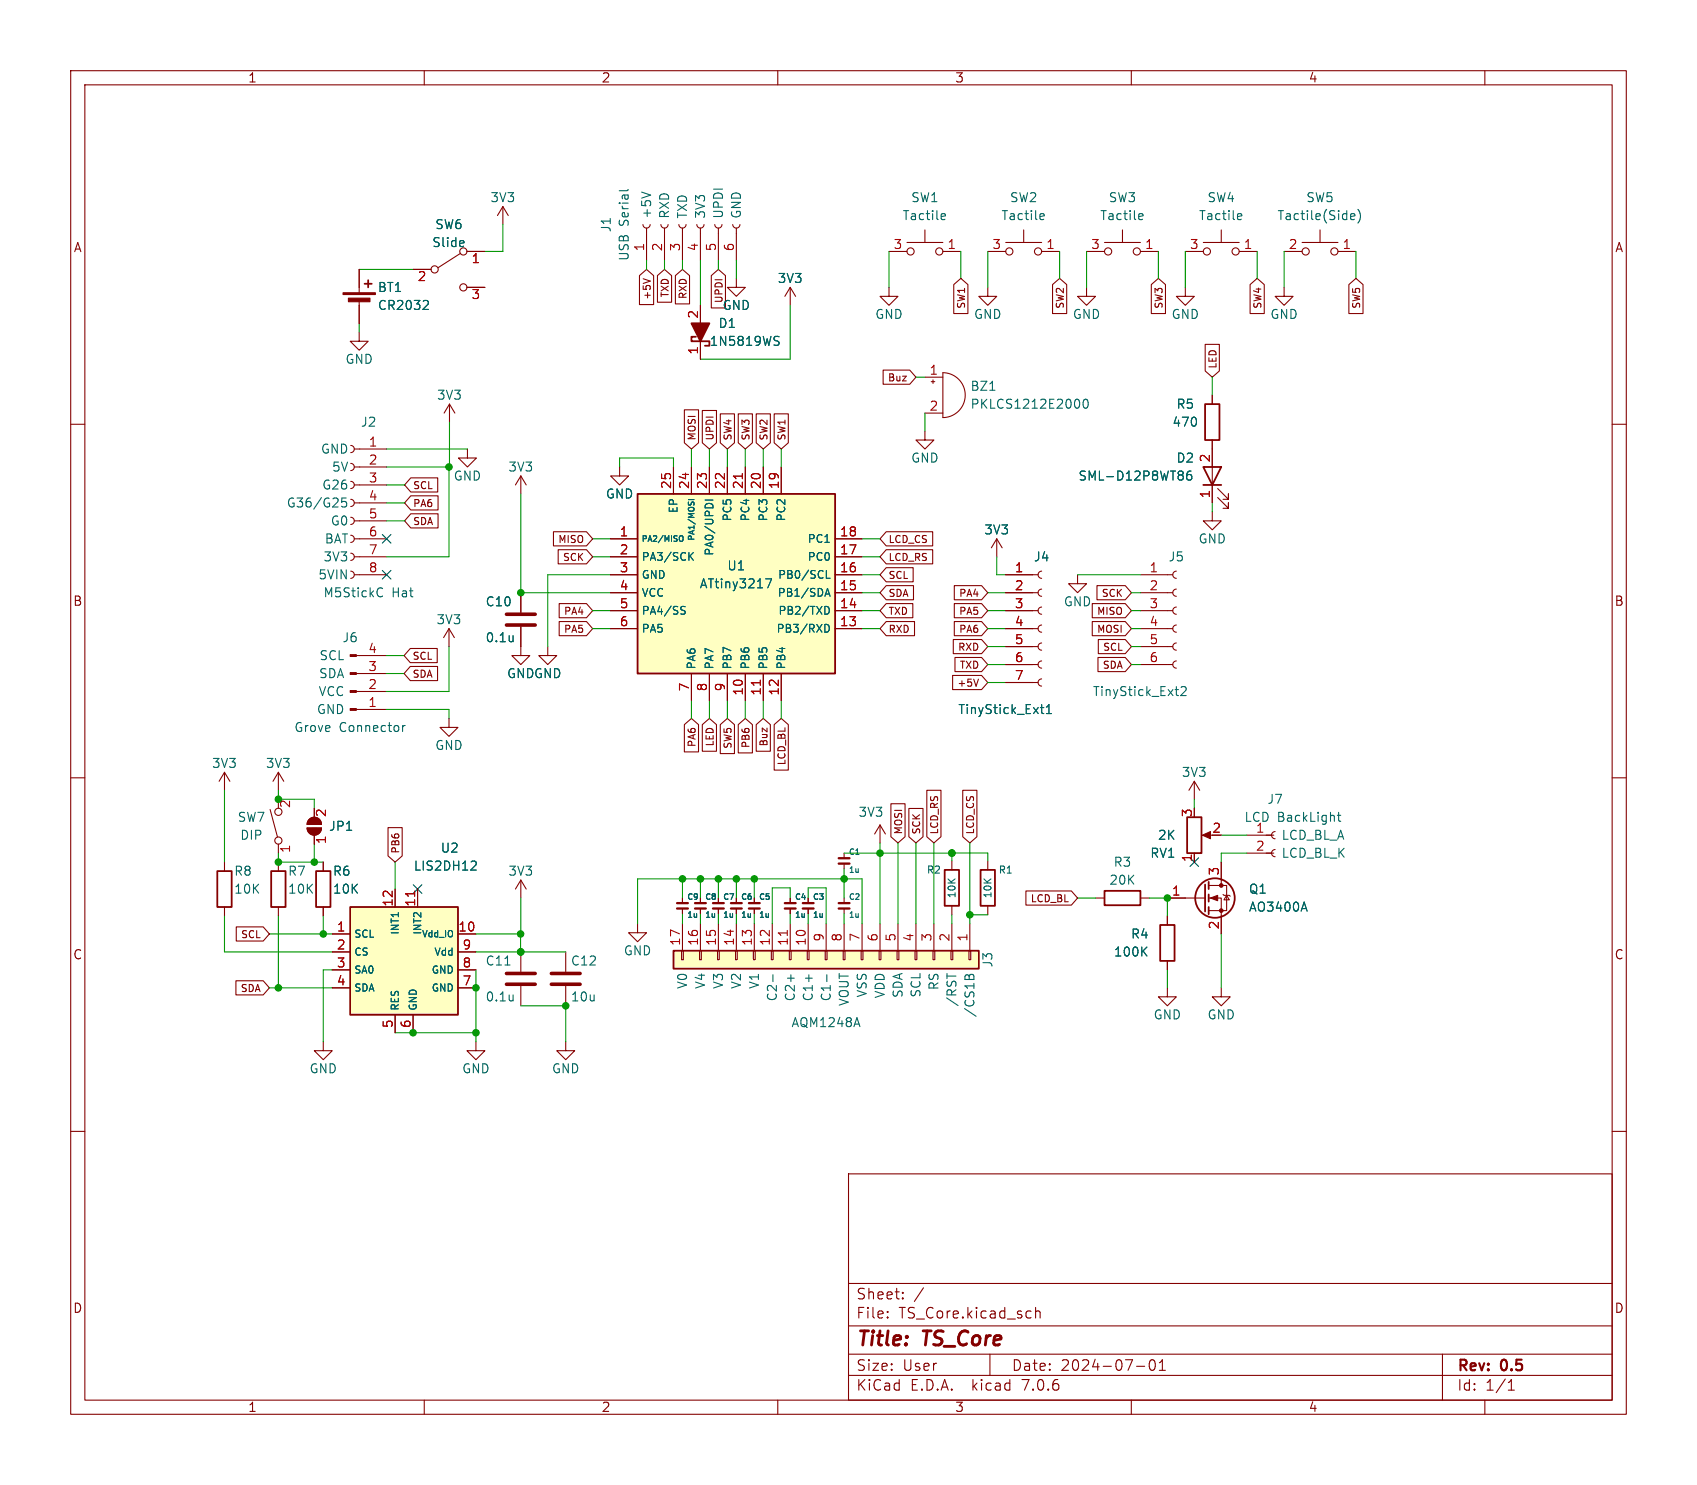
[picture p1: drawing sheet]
<svg xmlns="http://www.w3.org/2000/svg" width="240mm" height="210mm" viewBox="0 0 240 210" stroke-linecap="round" stroke-linejoin="round" font-family="sans-serif">
<g fill="none" stroke="#840000" stroke-width=".15">
<path d="M10 10h220v190h-220zM12 12h216v186h-216zM60 10v2M110 10v2M160 10v2M210 10v2M50.8 38.1v3.3M58.4 38.1h2.6M65.2 35.8l-3.2 2M66 35.6h2.6M71.1 29.2l-.7 1.3M71.1 29.2v2.6"/>
<path d="M71.1 29.2l.8 1.3M90.4 39l1-.9 1 .9v4.1h-2zM90.9 31.8a.51 .51 0 0 0 .5 .5 .51 .51 0 0 0 .5-.5M91 39.4l1 .4M91.4 32.3v4.5M93 39l1-.9 1 .9v3.7h-2zM93.5 31.8a.51 .51 0 0 0 .5 .5 .51 .51 0 0 0 .5-.5M94 32.3v4.5M95.5 39l1-.9 1 .9v4h-2zM96 31.8a.51 .51 0 0 0 .5 .5 .51 .51 0 0 0 .5-.5M96.5 32.3v4.5M98.6 31.8a.51 .51 0 0 0 .5 .5 .51 .51 0 0 0 .5-.5"/>
<path d="M99.1 32.3v4.5M100.6 39l1-.9 1 .9v4.5h-2zM101.1 31.8a.51 .51 0 0 0 .5 .5 .51 .51 0 0 0 .5-.5M101.6 32.3v4.5M103.6 31.8a.51 .51 0 0 0 .5 .5 .51 .51 0 0 0 .5-.5M104.1 39.4v1.2h1.3l-1.3 1.3-1.2-1.3h1.2M104.1 32.3v4.5M125.7 35.6h2.6M128.3 34.3h5M130.8 32.5v1.8M133.3 35.6h2.6M139.7 35.6h2.5"/>
<path d="M142.2 34.3h5.1M144.8 32.5v1.8M147.3 35.6h2.6M153.7 35.6h2.5M156.2 34.3h5.1M158.7 32.5v1.8M161.3 35.6h2.5M167.6 35.6h2.6M170.2 34.3h5.1M172.7 32.5v1.8M175.3 35.6h2.5M181.6 35.6h2.5"/>
<path d="M184.1 34.3h5.1M186.7 32.5v1.8M189.2 35.6h2.6M10 60h2M50.8 47v1.3h1.3l-1.3 1.2-1.3-1.2h1.3M50.8 42.4v3.3M63.6 57.2l-.8 1.2M63.6 57.2v2.5M63.6 57.2l.7 1.2M66 40.6h2.6M96.8 58h2v4.6l-1 .9-1-.9zM99.1 43.2v7.6"/>
<path d="M99.3 58.1h2v4.5l-1 .9-1-.9zM101.9 58.5h2v4.1l-1 .9-1-.9zM104.4 58.5h2v4.1l-1 .9-1-.9zM106.9 58.5h2.1v4.1l-1.1 .9-1-.9zM109.5 58.5h2v4.1l-1 .9-1-.9zM111.8 40.6v2.6M111.8 40.6l-.8 1.3M111.8 40.6l.7 1.3M124.9 52.3h3.8l.8 1-.8 1h-3.8zM125.7 40.6v1.3h1.3l-1.3 1.3-1.2-1.3h1.2M130.8 53.3h2.5M130.8 58.4h2.5"/>
<path d="M131.7 54h.5M132 53.7v.5M133.3 52.7a3.2 3.2 0 0 1 3.2 3.2 3.2 3.2 0 0 1-3.2 3.2zM134.9 40.2l1-.8 1 .8v4.1h-2zM139.7 40.6v1.3h1.3l-1.3 1.3-1.3-1.3h1.3M148.9 40.2l1-.8 1 .8v4.1h-2zM153.7 40.6v1.3h1.2l-1.2 1.3-1.3-1.3h1.3M162.8 40.2l1-.8 1 .8v4.1h-2zM167.6 40.6v1.3h1.3l-1.3 1.3-1.2-1.3h1.2M170.4 48.7h2.1v3.8l-1.1 .8-1-.8zM171.4 55.9v1.3M176.8 40.2l1-.8 1 .8v4.1h-2z"/>
<path d="M181.6 40.6v1.3h1.3l-1.3 1.3-1.3-1.3h1.3M190.8 40.2l1-.8 1 .8v4.1h-2zM228 60h2M49.6 78.2a.51 .51 0 0 1 .5 .5 .51 .51 0 0 1-.5 .5M49.6 75.7a.51 .51 0 0 1 .5 .5 .51 .51 0 0 1-.5 .5M49.6 73.2a.51 .51 0 0 1 .5 .5 .51 .51 0 0 1-.5 .5M49.6 70.6a.51 .51 0 0 1 .5 .5 .51 .51 0 0 1-.5 .5M49.6 68.1a.51 .51 0 0 1 .5 .5 .51 .51 0 0 1-.5 .5M49.6 65.5a.51 .51 0 0 1 .5 .5 .51 .51 0 0 1-.5 .5M49.6 63a.51 .51 0 0 1 .5 .5 .51 .51 0 0 1-.5 .5M50.1 76.2h4.6M50.1 78.7h4.6"/>
<path d="M50.1 73.7h4.6M50.1 71.1h4.6M50.1 68.6h4.6M50.1 66h4.6M50.1 63.5h4.6M58.1 67.6h3.8v2h-3.8l-.9-1zM58.1 72.7h3.9v2h-3.9l-.9-1zM58.1 70.1h3.9v2h-3.9l-.9-1zM66.1 63.5v1.3h1.3l-1.3 1.2-1.3-1.2h1.3M73.7 67.3v2.6M73.7 67.3l-.8 1.3M73.7 67.3l.7 1.3"/>
<path d="M78.3 75.2h4.6l.9 1-.9 1h-4.6zM78.9 77.7h4l.9 1-.9 1h-4zM86.4 76.2h3.8M86.4 78.7h3.8M87.6 66v1.3h1.3l-1.3 1.3-1.2-1.3h1.2M95.2 66v3.9M97.8 66v3.9M100.3 66v3.9M102.9 66v3.9M105.4 66v3.9M107.9 66v3.9M110.5 66v3.9"/>
<path d="M118.1 76.2h3.8M118.1 78.7h3.8M125.3 75.2h6.6v2h-6.6l-.8-1zM125.3 77.7h6.6v2h-6.6l-.8-1zM130.8 61v1.2h1.3l-1.3 1.3-1.3-1.3h1.3M141 76.2l-.8 1.3M141 76.2v2.5M141 76.2l.7 1.3M171.4 72.4v1.3h-1.2l1.2 1.2 1.3-1.2h-1.3M171.4 62.2v8.9M172.2 70.4l1.5 1.5v-.8v.8h-.7M172.2 69.1l1.5 1.5v-.7v.7h-.7"/>
<path d="M49.6 80.8a.51 .51 0 0 1 .5 .5 .51 .51 0 0 1-.5 .5M50.1 81.3h4.6M50.4 92.7h4.2M50.4 95.3h4.2M50.4 97.8h4.2M58 94.2h3.9v2.1h-3.9l-.9-1zM58 91.7h3.8v2h-3.8l-.9-1zM63.5 88.9l.8 1.3M63.5 88.9v2.5M63.5 88.9l-.8 1.3M73.7 88.6v4.1h1.2l-1.2 1.3-1.3-1.3h1.3M73.7 83.8v2.8"/>
<path d="M77.5 91.4v1.3h1.2l-1.2 1.3-1.3-1.3h1.3M79.1 85.4h3.8l.9 1-.9 1h-3.8zM79.1 87.9h3.8l.9 1-.9 1h-3.8zM86.4 88.9h3.8M86.4 86.4h3.8M86.4 83.8h3.8M86.4 81.3h3.8M97.8 95.3v3.8M100.3 95.3v3.8M102.9 95.3v3.8M105.4 95.3v3.8M107.9 95.3v3.8"/>
<path d="M110.5 95.3v3.8M118.1 88.9h3.8M118.1 86.4h3.8M118.1 83.8h3.8M118.1 81.3h3.8M125.3 85.4h3.8v2h-3.8l-.8-1zM125.3 87.9h4v2h-4l-.8-1zM125.3 80.3h3.8v2h-3.8l-.8-1zM125.3 82.8h3.9v2h-3.9l-.8-1zM134.7 95.5h4.1l.9 1-.9 1h-4.1zM134.8 90.4h4l.9 1-.9 1h-4zM135 87.9h3.8l.9 1-.9 1h-3.8z"/>
<path d="M135 82.8h3.8l.9 1-.9 1h-3.8zM135 85.4h3.8l.9 1-.9 1h-3.8zM135.1 93h3.7l.9 1-.9 1h-3.7zM138.4 96l-.4 1M142.2 96.5h4.6M142.2 94h4.6M142.2 91.4h4.6M142.2 88.9h4.6M142.2 86.4h4.6M142.2 83.8h4.6M142.2 81.3h4.6M147.3 96a.51 .51 0 0 0-.5 .5 .51 .51 0 0 0 .5 .5"/>
<path d="M147.3 93.5a.51 .51 0 0 0-.5 .5 .51 .51 0 0 0 .5 .5M147.3 90.9a.51 .51 0 0 0-.5 .5 .51 .51 0 0 0 .5 .5M147.3 88.4a.51 .51 0 0 0-.5 .5 .51 .51 0 0 0 .5 .5M147.3 85.9a.51 .51 0 0 0-.5 .5 .51 .51 0 0 0 .5 .5M147.3 83.3a.51 .51 0 0 0-.5 .5 .51 .51 0 0 0 .5 .5M147.3 80.8a.51 .51 0 0 0-.5 .5 .51 .51 0 0 0 .5 .5M152.4 81.3v1.3h1.3l-1.3 1.2-1.3-1.2h1.3M154.5 85.4h4.6l.9 1-.9 1h-4.6zM154.5 87.9h4.6l.9 1-.9 1h-4.6zM155.1 82.8h4l.9 1-.9 1h-4zM155.3 93h3.8l.9 1-.9 1h-3.8zM155.3 90.4h3.8l.9 1-.9 1h-3.8z"/>
<path d="M161.3 94h4.6M161.3 91.4h4.6M161.3 88.9h4.6M161.3 86.4h4.6M161.3 83.8h4.6M161.3 81.3h4.6M166.4 93.5a.51 .51 0 0 0-.5 .5 .51 .51 0 0 0 .5 .5M166.4 90.9a.51 .51 0 0 0-.5 .5 .51 .51 0 0 0 .5 .5M166.4 88.4a.51 .51 0 0 0-.5 .5 .51 .51 0 0 0 .5 .5M166.4 85.9a.51 .51 0 0 0-.5 .5 .51 .51 0 0 0 .5 .5M166.4 83.3a.51 .51 0 0 0-.5 .5 .51 .51 0 0 0 .5 .5M166.4 80.8a.51 .51 0 0 0-.5 .5 .51 .51 0 0 0 .5 .5"/>
<path d="M10 110h2M31.7 109.2l-.7 1.3M31.7 109.2v2.6M31.7 109.2l.8 1.3M38.2 114.5l1 3.9M39.4 109.2v2.6M39.4 113v1.3M39.4 119.4v1.3M39.4 109.2l-.8 1.3M39.4 109.2l.7 1.3M43.4 117.1h2.1a1.02 1.02 0 0 1-1.1 1 1.02 1.02 0 0 1-1-1zM43.7 115.9a1.02 1.02 0 0 1 1.1-.2 1.02 1.02 0 0 1 .7 .9h-2.1l.1-.4z"/>
<path d="M44.4 114.3v1.3M44.4 118.1v1.3M50.4 100.3h4.2M54.9 117h2v4l-1 .9-1-.9zM63.5 101.6v1.3h-1.3l1.3 1.2 1.3-1.2h-1.3M96.8 102.5l1-.9 1 .9v3.8h-2zM99.3 102.5l1-.9 1 .9v3.7h-2zM101.9 102.5l1-.9 1 .9v4.1h-2zM104.4 102.5l1-.9 1 .9v4h-2zM106.9 102.5l1-.9 1.1 .9v3.7h-2.1zM109.5 102.5l1-.9 1 .9v6.4h-2zM124.5 116.7l-.8 1.2"/>
<path d="M124.5 116.7v2.5M124.5 116.7l.7 1.2M126 113.7h2v4.6l-1 .9-1-.9zM128.5 114.3h2v4l-1 .9-1-.9zM131.1 111.8h2v6.5l-1 .9-1-.9zM136.2 111.8h2v6.5l-1 .9-1-.9zM168.9 110.5l-.8 1.3M168.9 110.5v2.5M168.9 110.5l.8 1.3M170.4 118.1h1M176.3 118.1h3.9M180.3 117.6a.51 .51 0 0 0-.5 .5 .51 .51 0 0 0 .5 .5"/>
<path d="M228 110h2M31.7 121.9v1.3M31.7 128.3v1.2M33.4 138.7h3.8l.9 1-.9 1h-3.8zM33.4 131.1h3.8l.9 1-.9 1h-3.8zM39.4 121.9v1.3M39.4 128.3v1.2M45.7 121.9v1.3M45.7 128.3v1.2M47 132.1h2.5M47 134.6h2.5M47 139.7h2.5"/>
<path d="M47 137.2h2.5M55.9 125.7v2.6M59.1 125.7v2.6M64.8 132.1h2.5M64.8 134.6h2.5M64.8 139.7h2.5M64.8 137.2h2.5M73.7 124.5v2.5M73.7 134.6v2.8M73.7 139.4v2.8M73.7 124.5l-.8 1.2M73.7 124.5l.7 1.2"/>
<path d="M80 134.6v2.8M80 139.4v2.8M90.2 130.6v1.3h1.2l-1.2 1.3-1.3-1.3h1.3M96.4 134.5h.2v1.2h-.2zM96.5 127v.6M96.5 128.6v.6M96.5 130.6v3.9M98.9 134.5h.3v1.2h-.3zM99.1 127v.6M99.1 128.6v.6M99.1 130.6v3.9M101.5 134.5h.2v1.2h-.2z"/>
<path d="M101.6 127v.6M101.6 128.6v.6M101.6 130.6v3.9M104 134.5h.3v1.2h-.3zM104.1 127v.6M104.1 128.6v.6M104.1 130.6v3.9M106.6 134.5h.2v1.2h-.2zM106.7 127v.6M106.7 128.6v.6M106.7 130.6v3.9M109.1 134.5h.2v1.2h-.2z"/>
<path d="M109.2 130.6v3.9M111.6 134.5h.3v1.2h-.3zM111.8 127v.6M111.8 128.6v.6M111.8 130.6v3.9M114.2 134.5h.2v1.2h-.2zM114.3 127v.6M114.3 128.6v.6M114.3 130.6v3.9M116.7 134.5h.3v1.2h-.3zM116.8 130.6v3.9M119.3 134.5h.2v1.2h-.2z"/>
<path d="M119.4 120.7v.6M119.4 122.2v.6M119.4 127v.6M119.4 128.6v.6M119.4 130.6v3.9M121.8 134.5h.2v1.2h-.2zM121.9 130.6v3.9M124.3 134.5h.3v1.2h-.3zM124.5 130.6v3.9M126.9 134.5h.2v1.2h-.2zM127 130.6v3.9M129.4 134.5h.3v1.2h-.3z"/>
<path d="M129.5 130.6v3.9M132 134.5h.2v1.2h-.2zM132.1 130.6v3.9M134.5 134.5h.2v1.2h-.2zM134.6 121.8v1.2M134.6 128.1v1.3M134.6 130.6v3.9M137 134.5h.3v1.2h-.3zM137.2 130.6v3.9M139.7 121.8v1.2M139.7 128.1v1.3M145.1 126h6.4l.9 1-.9 1h-6.4z"/>
<path d="M154.9 127h1.3M161.3 127h1.3M165.1 139.7v1.3h1.3l-1.3 1.2-1.3-1.2h1.3M165.1 127h5.3M165.1 129.5v1.3M165.1 135.9v1.3M168.9 120.7v1.2M170.9 127h1.8v5.1M170.9 125.2h2.6v3.6h-2.6M172.7 139.7v1.3h1.3l-1.3 1.2-1.3-1.2h1.3M172.7 121.9v3.3M173 126.5l.1 .1h.8l.1 .1"/>
<path d="M173.5 126.6l.4 .7h-.8zM176.3 120.7h3.9M180.3 120.1a.51 .51 0 0 0-.5 .6 .51 .51 0 0 0 .5 .5M10 160h2M45.7 147.3v1.3h1.3l-1.3 1.3-1.3-1.3h1.3M55.9 143.5v2.6M58.4 143.5v2.6M67.3 147.3v1.3h1.3l-1.3 1.3-1.3-1.3h1.3M80 147.3v1.3h1.3l-1.3 1.3-1.3-1.3h1.3M228 160h2M120 166h108v32h-108zM60 198v2"/>
<path d="M110 198v2M120 194.5h108M120 191.5h108M120 187.5h108M120 181.5h108M125.5 186.3h.1l-.1 .1M125.5 186.3v.1M125.5 185.5v.1M125.5 185.5h.1l-.1 .1M127.7 183.6v.1M127.7 183.6h-.1l.1 .1M127.7 182.8v.1"/>
<path d="M127.7 182.8h-.1l.1 .1M130.6 182.1l-1.3 2M140 191.5v3M146.5 184.9v1.5M146.5 185.5a.37 .37 0 0 1 .6 .1v.8M160 198v2M160.7 193.2h1.2M162.7 192.4a.36 .36 0 0 1 .3-.1 .36 .36 0 0 1 .3 .3 .77 .77 0 0 1-.4 1.2 .91 .91 0 0 1-.2-1.4zM164 193.8h.8M164 192.7l.4-.4v1.5M204 191.5v6.5M210 198v2"/>
<path d="M213.3 196.6h.9M213.3 195.5l.4-.4v1.5"/>
<circle cx="61.5" cy="38.1" r=".51"/>
<circle cx="65.5" cy="35.6" r=".51"/>
<circle cx="128.8" cy="35.6" r=".51"/>
<circle cx="132.8" cy="35.6" r=".51"/>
<circle cx="142.7" cy="35.6" r=".51"/>
<circle cx="146.8" cy="35.6" r=".51"/>
<circle cx="156.7" cy="35.6" r=".51"/>
<circle cx="160.8" cy="35.6" r=".51"/>
<circle cx="170.7" cy="35.6" r=".51"/>
<circle cx="174.8" cy="35.6" r=".51"/>
<circle cx="184.7" cy="35.6" r=".51"/>
<circle cx="188.7" cy="35.6" r=".51"/>
<circle cx="65.5" cy="40.6" r=".51"/>
<circle cx="39.4" cy="118.9" r=".51"/>
<circle cx="39.4" cy="114.8" r=".51"/>
</g>
<g fill="none" stroke="#006464" stroke-width=".15">
<path d="M65.4 34l.2 .1v.2l-.6 .1M65.6 34.8l-.2 .1M88.8 26.8l-.1 .2h-1.1M90.7 27.2l1.3 .4M133.3 30.2l.4 .1v.2l-.6 .1M133.7 31l-.4 .1M147.3 30.2l.3 .1 .1 .2-.6 .1M147.6 31l-.3 .1M161.2 30.2l.4 .1 .1 .2-.7 .1M161.6 31l-.4 .1M175.2 30.2l.4 .1v.2l-.6 .1M175.6 31l-.4 .1"/>
<path d="M191 30.6l.6-.1v-.2l-.4-.1-.2 .2 .1 .6h.5M192 29.6a1.46 1.46 0 0 1 0 1.9M60.3 42.5l.3 .2-.1 .3-.7 .8h.8M109.7 48.2l.4 .1 .1 .3-.3 .2h-.3M109.7 47.6h.5M140 55.2h.7M152.5 56.5l.2 .4v.3l-.2 .5M153.3 56.6l.2-.1a.69 .69 0 0 1 .3 1.1l-.2 .1a.69 .69 0 0 1-.3-1.1zM49 70.4h-.6l-.1 .6 .2-.1 .4 .1 .1 .2v.4l-.2 .1h-.3l-.2-.1M96.3 75.8a.27 .27 0 0 1 .3 .2v.3a.27 .27 0 0 1-.3 .3M97.4 70.6h.8M97.4 71v.1"/>
<path d="M97.6 78.6l.5 .6M97.8 71.1l.1-.1 .3 .1M98.1 78.1l-.7 .7M99.7 70.7h1.1M99.8 71.4l.4-.2h.4l.2 .2M167.3 66.7v.3M167.3 67.3v.5M168.4 66.6a.5 .5 0 0 0-.6 .6v.4l.2 .2 .3 .1 .2-.1 .1-.5-.2-.1-.3-.1-.3 .2M53.7 83.1l.4 .2M54.1 84.3l-.4 .1M72.6 89.9v.8M72.6 90.6l-.1 .1"/>
<path d="M96.5 85.8h.4M96.5 86.3l.3 .1 .1 .3-.2 .2h-.3M108.3 81.9h.8l-.5 1.2M116.7 88.3a.56 .56 0 0 1 .6 .6 .56 .56 0 0 1-.6 .5M116.7 85.8a.56 .56 0 0 1 .6 .5 .56 .56 0 0 1-.6 .6M116.7 84.3l.3-1.1 .4 1.1M116.8 84h.5M116.9 80.7v1.1h.5M167 97.2l.2-.1h.3l.2 .1 .1 .3-.1 .1-.7 .8h.8M56.9 102.6v.8M57.3 102.6l-.2 .1-.2 .1M147.1 100.1h.5"/>
<path d="M147.4 100.8l.2 .1M148 100.9h.7M148 100l.3-.4v1.3M189.1 115.3h.5M189.3 114.9v1.1l.1 .1h.2M67.1 121.8l.3 .2-.1 .3-.7 .7h.8M71.4 136.5h.7M109.3 137.9v.9M111.9 137.9v.9M114.4 137.9v.9M116.9 137.9v.9M133.9 137.7v.7"/>
<path d="M137.1 138.1a.34 .34 0 0 1 .3-.3 .34 .34 0 0 1 .3 .2v.5M137.1 138.1l-.3-.2h-.2l-.1 .2v.4M137.1 138.1v.4M161.7 134.5l.5 .7M162.2 133.9l-.7 .8M184.4 127.6l.5 1.2M72.6 140.7v.8M72.6 141.4l-.1 .1M121.2 143.9l.4 1.3"/>
</g>
<path d="M71.6 88.4h4.1M71.6 86.9h4.1M71.6 139.2h4.1M71.6 137.7h4.1M78 139.2h4M78 137.7h4" fill="none" stroke="#840000" stroke-width=".51"/>
<g fill="#ffffc2" stroke="#ffffc2" stroke-width=".14">
<path d="M49.5 128.3h15.3v15.2h-15.3z"/>
<path d="M90.2 69.9h27.9v25.4h-27.9z"/>
<path d="M95.2 134.5h43.2v2.5h-43.2z"/>
</g>
<g fill="none" stroke="#840000" stroke-width=".25">
<path d="M52.1 39.6v1M51.6 40.1h1M98.4 47.6h-.6v.7h2.5v.6h-.6M170.4 57.2h2.1v5h-2.1zM90.2 69.9h27.9v25.4h-27.9zM170.2 66h2.5l-1.3 2.6zM170.2 68.6h2.5M167.9 115.6h2v5.1h-2zM30.7 123.2h2.1v5.1h-2.1zM38.4 123.2h2v5.1h-2zM44.7 123.2h2v5.1h-2zM49.5 128.3h15.3v15.2h-15.3z"/>
<path d="M95.2 134.5h43.2v2.5h-43.2zM133.6 123h2v5.1h-2zM138.7 123h2v5.1h-2zM156.2 126h5.1v2h-5.1zM164.1 130.8h2v5.1h-2zM170.4 125.1v3.8M170.9 124.7v1M170.9 126.5v1M170.9 128.3v1"/>
<circle cx="171.8" cy="127" r="2.79"/>
</g>
<path d="M105 67v.7M107.5 96.2v.7M58.6 126v.8M111.3 131.6v.7" fill="none" stroke="#a90000" stroke-width=".15"/>
<g fill="none" stroke="#840000" stroke-width=".33">
<path d="M95.8 128.5h1.5M95.8 127.7h1.5M98.3 128.5h1.5M98.3 127.7h1.5M100.8 128.5h1.6M100.8 127.7h1.6M103.4 128.5h1.5M103.4 127.7h1.5M105.9 128.5h1.5M105.9 127.7h1.5M111 128.5h1.5M111 127.7h1.5"/>
<path d="M113.5 128.5h1.6M113.5 127.7h1.6M118.6 128.5h1.5M118.6 127.7h1.5M118.6 122.1h1.5M118.6 121.4h1.5"/>
</g>
<g fill="#840000" stroke="#840000" stroke-width=".15">
<path d="M48.5 41.4h4.6v.3h-4.6z"/>
<path d="M49.3 42.2h3v.5h-3z"/>
<path d="M171.2 127l1-.4v.8z"/>
<path d="M170.1 118.1l1.1-.5v1z"/>
<path d="M43.4 117.1h2.1a1.02 1.02 0 0 1-1.1 1 1.02 1.02 0 0 1-1-1z"/>
<path d="M43.7 115.9a1.02 1.02 0 0 1 1.1-.2 1.02 1.02 0 0 1 .7 .9h-2.1l.1-.4z"/>
<path d="M49.5 100.2h.9v.3h-.9z"/>
<path d="M49.5 92.6h.9v.2h-.9z"/>
<path d="M49.5 95.1h.9v.3h-.9z"/>
<path d="M49.5 97.7h.9v.2h-.9z"/>
<circle cx="172.7" cy="128.8" r=".25"/>
<circle cx="172.7" cy="125.2" r=".25"/>
</g>
<path d="M97.8 45.7h2.5l-1.2 2.6z" fill="#840000" stroke="#840000" stroke-width=".25"/>
<g fill="none" stroke="#009600" stroke-width=".15">
<path d="M50.8 38.1h7.6M71.1 31.8v3.8h-2.5M91.4 36.8v1.3M94 36.8v1.3M96.5 36.8v1.3M99.1 36.8v6.4M101.6 36.8v1.3M104.1 36.8v2.6M125.7 35.6v5M135.9 35.6v3.8M139.7 35.6v5M149.9 35.6v3.8"/>
<path d="M153.7 35.6v5M163.8 35.6v3.8M167.6 35.6v5M177.8 35.6v3.8M181.6 35.6v5M191.8 35.6v3.8M50.8 45.7v1.3M63.6 59.7v6.3h-8.9M111.8 43.2v7.6h-12.7M129.5 53.3h1.3M130.8 58.4v2.6M171.4 53.3v2.6"/>
<path d="M54.7 73.7h2.5M54.7 71.1h2.5M54.7 68.6h2.5M54.7 63.5h11.4M63.5 66v12.7h-8.8M73.7 69.9v13.9h12.7M83.8 78.7h2.6M83.8 76.2h2.6M87.6 66v-1.2h7.6v1.2M97.8 63.5v2.5M100.3 63.5v2.5M102.9 63.5v2.5"/>
<path d="M105.4 63.5v2.5M107.9 63.5v2.5M110.5 63.5v2.5M121.9 78.7h2.6M121.9 76.2h2.6M141 78.7v2.6h1.2M171.4 71.1v1.3M54.6 92.7h2.5M54.6 95.3h2.5M63.5 91.4v6.4h-8.9M83.8 86.4h2.6M83.8 88.9h2.6"/>
<path d="M86.4 81.3h-8.9v10.1M97.8 99.1v2.5M100.3 99.1v2.5M102.9 99.1v2.5M105.4 99.1v2.5M107.9 99.1v2.5M110.5 99.1v2.5M121.9 83.8h2.6M121.9 86.4h2.6M121.9 81.3h2.6M121.9 88.9h2.6M139.7 83.8h2.5"/>
<path d="M139.7 86.4h2.5M139.7 88.9h2.5M139.7 91.4h2.5M139.7 94h2.5M139.7 96.5h2.5M152.4 81.3h8.9M160 83.8h1.3M160 86.4h1.3M160 88.9h1.3M160 91.4h1.3M160 94h1.3M31.7 111.8v10.1"/>
<path d="M39.4 111.8v1.2h5v1.3M44.4 119.4v2.5M54.6 100.3h8.9v1.3M124.5 119.2v11.4M127 119.2v11.4M129.5 119.2v11.4M132.1 119.2v11.4M137.2 119.2v11.4M168.9 113v1.3M172.7 118.1h3.6M31.7 129.5v5.1h15.3M38.1 132.1h8.9"/>
<path d="M38.1 139.7h8.9M39.4 120.7v1.2h6.3M39.4 129.5v10.2M45.7 129.5v2.6M47 137.2h-1.3v10.1M55.9 121.9v3.8M67.3 134.6h12.7M67.3 137.2v10.1M73.6 132.1v2.5M73.7 127v5.1h-6.4M90.2 130.6v-6.3h31.7v6.3M96.5 124.3v2.7"/>
<path d="M96.5 129.2v1.4M99.1 124.3v2.7M99.1 129.2v1.4M101.6 124.3v2.7M101.6 129.2v1.4M104.1 124.3v2.7M104.1 129.2v1.4M106.7 124.3v2.7M106.7 129.2v1.4M111.8 127v-1.4h-2.6v5M111.8 129.2v1.4M114.3 127v-1.4h2.5v5"/>
<path d="M114.3 129.2v1.4M119.4 120.7l20.3-.1v1.2M119.4 122.8v4.2M119.4 129.2v1.4M134.6 120.5v1.3M134.6 129.4v1.2M137.2 129.4h2.5M152.4 127h2.5M162.6 127h2.5v2.5M165.1 137.2v2.5M172.7 132.1v7.6M176.3 120.7h-3.6v1.2"/>
<path d="M55.9 146.1h11.4M73.7 142.2h6.3v5.1"/>
</g>
<path d="M54.1 75.6l1.2 1.2M55.3 75.6l-1.2 1.2M54.1 80.7l1.2 1.2M55.3 80.7l-1.2 1.2M58.4 125.1l1.3 1.2M59.7 125.1l-1.3 1.2M168.3 121.3l1.2 1.2M169.5 121.3l-1.2 1.2" fill="none" stroke="#000084" stroke-width=".15"/>
<g fill="#009600" stroke="#009600" stroke-width=".15">
<circle cx="134.6" cy="120.6" r=".46"/>
<circle cx="119.4" cy="124.3" r=".46"/>
<circle cx="124.5" cy="120.7" r=".46"/>
<circle cx="134.6" cy="120.7" r=".46"/>
<circle cx="106.7" cy="124.3" r=".46"/>
<circle cx="165.1" cy="127" r=".46"/>
<circle cx="137.2" cy="129.4" r=".46"/>
<circle cx="99.1" cy="124.3" r=".46"/>
<circle cx="101.6" cy="124.3" r=".46"/>
<circle cx="104.1" cy="124.3" r=".46"/>
<circle cx="96.5" cy="124.3" r=".46"/>
<circle cx="67.3" cy="139.7" r=".46"/>
<circle cx="73.7" cy="134.6" r=".46"/>
<circle cx="80" cy="142.2" r=".46"/>
<circle cx="73.6" cy="134.6" r=".46"/>
<circle cx="67.3" cy="146.1" r=".46"/>
<circle cx="58.4" cy="146.1" r=".46"/>
<circle cx="73.6" cy="132.1" r=".46"/>
<circle cx="73.7" cy="83.8" r=".46"/>
<circle cx="63.5" cy="66" r=".46"/>
<circle cx="39.4" cy="113" r=".46"/>
<circle cx="39.4" cy="139.7" r=".46"/>
<circle cx="39.4" cy="121.9" r=".46"/>
<circle cx="45.7" cy="132.1" r=".46"/>
<circle cx="44.4" cy="121.9" r=".46"/>
</g>
<g font-size="2.8" fill="#840000">
<text x="121" y="190.9">Title:</text>
<text x="130.7" y="190.9">TS_Core</text>
</g>
<g font-size="2.1" fill="#840000">
<text x="121" y="184">Sheet:</text>
<text x="121" y="186.7">File:</text>
<text x="127.1" y="186.7">TS_Core.kicad_sch</text>
<text x="121" y="196.9">KiCad</text>
<text x="121" y="194.1">Size:</text>
<text x="127.7" y="194.1">User</text>
<text x="128.7" y="196.9">E.D.A.</text>
<text x="137.6" y="196.9">kicad</text>
<text x="143" y="194.1">Date:</text>
<text x="144.8" y="196.9">7.0.6</text>
<text x="150" y="194.1">2024-07-01</text>
<text x="206" y="194.3">Rev:</text>
<text x="206" y="196.9">Id:</text>
<text x="210.1" y="196.9">1/1</text>
<text x="212.4" y="194.3">0.5</text>
</g>
<g font-size="1.8" fill="#840000">
<text x="35" y="11.9">1</text>
<text x="85" y="11.9">2</text>
<text x="135" y="11.9">3</text>
<text x="185" y="11.9">4</text>
<text x="10.3" y="35.9">A</text>
<text x="228.3" y="35.9">A</text>
<text x="10.3" y="85.9">B</text>
<text x="228.3" y="85.9">B</text>
<text x="10.3" y="135.9">C</text>
<text x="228.3" y="135.9">C</text>
<text x="10.3" y="185.9">D</text>
<text x="228.3" y="185.9">D</text>
<text x="35" y="199.9">1</text>
<text x="85" y="199.9">2</text>
<text x="135" y="199.9">3</text>
<text x="185" y="199.9">4</text>
</g>
<g font-size="1.8" fill="#006464">
<text x="69.3" y="28.8">3V3</text>
<text x="128.8" y="28.8">SW1</text>
<text x="142.7" y="28.8">SW2</text>
<text x="156.7" y="28.8">SW3</text>
<text x="170.7" y="28.8">SW4</text>
<text x="184.7" y="28.8">SW5</text>
<text x="61" y="35.2">Slide</text>
<text x="61.5" y="32.6">SW6</text>
<text x="86.6" y="32.9" transform="rotate(-90 86.6 32.9)">J1</text>
<text x="89.1" y="32" transform="rotate(-90 89.1 32)">Serial</text>
<text x="92.3" y="31" transform="rotate(-90 92.3 31)">+5V</text>
<text x="94.8" y="31" transform="rotate(-90 94.8 31)">RXD</text>
<text x="97.4" y="31" transform="rotate(-90 97.4 31)">TXD</text>
<text x="99.9" y="31" transform="rotate(-90 99.9 31)">3V3</text>
<text x="102.5" y="31" transform="rotate(-90 102.5 31)">UPDI</text>
<text x="105" y="31" transform="rotate(-90 105 31)">GND</text>
<text x="127.6" y="31.3">Tactile</text>
<text x="141.5" y="31.3">Tactile</text>
<text x="155.5" y="31.3">Tactile</text>
<text x="169.5" y="31.3">Tactile</text>
<text x="180.6" y="31.3">Tactile(Side)</text>
<text x="53.3" y="41.5">BT1</text>
<text x="89.1" y="37" transform="rotate(-90 89.1 37)">USB</text>
<text x="109.9" y="40.2">3V3</text>
<text x="53.3" y="44">CR2032</text>
<text x="101.5" y="46.6">D1</text>
<text x="102.1" y="44">GND</text>
<text x="123.7" y="45.3">GND</text>
<text x="137.7" y="45.3">GND</text>
<text x="151.6" y="45.3">GND</text>
<text x="165.6" y="45.3">GND</text>
<text x="179.6" y="45.3">GND</text>
<text x="48.8" y="51.7">GND</text>
<text x="100.3" y="49.1">1N5819WS</text>
<text x="61.7" y="56.7">3V3</text>
<text x="137.2" y="55.5">BZ1</text>
<text x="137.2" y="58">PKLCS1212E2000</text>
<text x="166.3" y="58">R5</text>
<text x="45.3" y="64.4">GND</text>
<text x="51" y="60.6">J2</text>
<text x="128.8" y="65.6">GND</text>
<text x="165.7" y="60.6">470</text>
<text x="166.3" y="65.6">D2</text>
<text x="40.5" y="72">G36/G25</text>
<text x="45.5" y="69.4">G26</text>
<text x="46.9" y="66.9">5V</text>
<text x="64.1" y="68.2">GND</text>
<text x="71.8" y="66.9">3V3</text>
<text x="85.6" y="70.7">GND</text>
<text x="152.4" y="68.2">SML-D12P8WT86</text>
<text x="45.8" y="77.1">BAT</text>
<text x="46.7" y="74.5">G0</text>
<text x="139.1" y="75.8">3V3</text>
<text x="169.4" y="77.1">GND</text>
<text x="44.9" y="82.1">5VIN</text>
<text x="45.7" y="79.6">3V3</text>
<text x="98.9" y="83.4">ATtiny3217</text>
<text x="102.8" y="80.9">U1</text>
<text x="146.1" y="79.6">J4</text>
<text x="165.2" y="79.6">J5</text>
<text x="45.7" y="84.7">M5StickC</text>
<text x="55.4" y="84.7">Hat</text>
<text x="61.6" y="88.5">3V3</text>
<text x="68.6" y="86">C10</text>
<text x="150.4" y="86">GND</text>
<text x="45.1" y="93.6">SCL</text>
<text x="48.3" y="91">J6</text>
<text x="68.6" y="91">0.1u</text>
<text x="44.7" y="101.2">GND</text>
<text x="45" y="98.7">VCC</text>
<text x="45" y="96.1">SDA</text>
<text x="71.6" y="96.1">GNDGND</text>
<text x="135.4" y="101.2">TinyStick_Ext1</text>
<text x="154.5" y="98.7">TinyStick_Ext2</text>
<text x="41.5" y="103.7">Grove</text>
<text x="48" y="103.7">Connector</text>
<text x="61.5" y="106.3">GND</text>
<text x="29.9" y="108.8">3V3</text>
<text x="37.5" y="108.8">3V3</text>
<text x="167.1" y="110.1">3V3</text>
<text x="179.1" y="113.9">J7</text>
<text x="33.5" y="116.4">SW7</text>
<text x="33.9" y="119">DIP</text>
<text x="46.4" y="117.7">JP1</text>
<text x="121.3" y="115.7">3V3</text>
<text x="163.7" y="119">2K</text>
<text x="175.9" y="116.4">LCD BackLight</text>
<text x="177.5" y="117.9">1</text>
<text x="181.2" y="119">LCD_BL_A</text>
<text x="33" y="124.1">R8</text>
<text x="40.6" y="124.1">R7</text>
<text x="47" y="124.1">R6</text>
<text x="58.4" y="123.3">LIS2DH12</text>
<text x="62.2" y="120.8">U2</text>
<text x="71.8" y="124">3V3</text>
<text x="156.8" y="125.3">20K</text>
<text x="157.4" y="122.8">R3</text>
<text x="162.6" y="121.5">RV1</text>
<text x="181.2" y="121.5">LCD_BL_K</text>
<text x="33" y="126.6">10K</text>
<text x="40.6" y="126.6">10K</text>
<text x="47" y="126.6">10K</text>
<text x="176.5" y="129.1">AO3400A</text>
<text x="176.5" y="126.6">Q1</text>
<text x="68.6" y="136.8">C11</text>
<text x="80.7" y="136.8">C12</text>
<text x="88.1" y="135.3">GND</text>
<text x="140.6" y="136.9" transform="rotate(-90 140.6 136.9)">J3</text>
<text x="157.4" y="135.5">100K</text>
<text x="159.9" y="132.9">R4</text>
<text x="68.6" y="141.8">0.1u</text>
<text x="80.7" y="141.8">10u</text>
<text x="97.4" y="140" transform="rotate(-90 97.4 140)">V0</text>
<text x="99.9" y="140" transform="rotate(-90 99.9 140)">V4</text>
<text x="102.5" y="140" transform="rotate(-90 102.5 140)">V3</text>
<text x="105" y="140" transform="rotate(-90 105 140)">V2</text>
<text x="107.5" y="140" transform="rotate(-90 107.5 140)">V1</text>
<text x="110.1" y="141.7" transform="rotate(-90 110.1 141.7)">C2-</text>
<text x="112.6" y="141.7" transform="rotate(-90 112.6 141.7)">C2+</text>
<text x="115.2" y="141.7" transform="rotate(-90 115.2 141.7)">C1+</text>
<text x="117.7" y="141.7" transform="rotate(-90 117.7 141.7)">C1-</text>
<text x="120.2" y="142.4" transform="rotate(-90 120.2 142.4)">VOUT</text>
<text x="122.8" y="141.2" transform="rotate(-90 122.8 141.2)">VSS</text>
<text x="125.3" y="141.3" transform="rotate(-90 125.3 141.3)">VDD</text>
<text x="127.9" y="141.2" transform="rotate(-90 127.9 141.2)">SDA</text>
<text x="130.4" y="141.2" transform="rotate(-90 130.4 141.2)">SCL</text>
<text x="132.9" y="140.1" transform="rotate(-90 132.9 140.1)">RS</text>
<text x="135.5" y="142.4" transform="rotate(-90 135.5 142.4)">/RST</text>
<text x="138" y="143.9" transform="rotate(-90 138 143.9)">/CS1B</text>
<text x="111.8" y="145.5">AQM1248A</text>
<text x="163.1" y="144.4">GND</text>
<text x="170.7" y="144.4">GND</text>
<text x="43.7" y="152">GND</text>
<text x="65.3" y="152">GND</text>
<text x="78" y="152">GND</text>
</g>
<g font-size="1.8" fill="#a90000">
<text x="91.2" y="35.6" transform="rotate(-90 91.2 35.6)">1</text>
<text x="93.7" y="35.6" transform="rotate(-90 93.7 35.6)">2</text>
<text x="96.3" y="35.6" transform="rotate(-90 96.3 35.6)">3</text>
<text x="98.8" y="35.6" transform="rotate(-90 98.8 35.6)">4</text>
<text x="101.3" y="35.6" transform="rotate(-90 101.3 35.6)">5</text>
<text x="103.9" y="35.6" transform="rotate(-90 103.9 35.6)">6</text>
<text x="126.3" y="35.3">3</text>
<text x="133.9" y="35.3">1</text>
<text x="140.3" y="35.3">3</text>
<text x="147.9" y="35.3">1</text>
<text x="154.2" y="35.3">3</text>
<text x="161.9" y="35.3">1</text>
<text x="168.2" y="35.3">3</text>
<text x="175.8" y="35.3">1</text>
<text x="182.2" y="35.3">2</text>
<text x="189.8" y="35.3">1</text>
<text x="59" y="40.1">2</text>
<text x="66.6" y="37.5">1</text>
<text x="66.6" y="42.6">3</text>
<text x="98.8" y="45.2" transform="rotate(-90 98.8 45.2)">2</text>
<text x="98.8" y="50.2" transform="rotate(-90 98.8 50.2)">1</text>
<text x="131.4" y="53.1">1</text>
<text x="131.4" y="58.2">2</text>
<text x="52.1" y="63.2">1</text>
<text x="52.1" y="65.8">2</text>
<text x="171.2" y="65.5" transform="rotate(-90 171.2 65.5)">2</text>
<text x="52.1" y="68.3">3</text>
<text x="52.1" y="70.9">4</text>
<text x="95" y="69.3" transform="rotate(-90 95 69.3)">25</text>
<text x="97.5" y="69.3" transform="rotate(-90 97.5 69.3)">24</text>
<text x="100.1" y="69.3" transform="rotate(-90 100.1 69.3)">23</text>
<text x="102.6" y="69.3" transform="rotate(-90 102.6 69.3)">22</text>
<text x="105.2" y="69.3" transform="rotate(-90 105.2 69.3)">21</text>
<text x="107.7" y="69.3" transform="rotate(-90 107.7 69.3)">20</text>
<text x="110.2" y="69.3" transform="rotate(-90 110.2 69.3)">19</text>
<text x="171.2" y="70.6" transform="rotate(-90 171.2 70.6)">1</text>
<text x="52.1" y="73.4">5</text>
<text x="52.1" y="75.9">6</text>
<text x="87.6" y="75.9">1</text>
<text x="118.7" y="75.9">18</text>
<text x="52.1" y="78.5">7</text>
<text x="52.1" y="81">8</text>
<text x="87.6" y="78.5">2</text>
<text x="87.6" y="81">3</text>
<text x="87.6" y="83.6">4</text>
<text x="118.7" y="83.6">15</text>
<text x="118.7" y="81">16</text>
<text x="118.7" y="78.5">17</text>
<text x="143.4" y="81">1</text>
<text x="143.4" y="83.6">2</text>
<text x="162.5" y="81">1</text>
<text x="162.5" y="83.6">2</text>
<text x="87.6" y="86.1">5</text>
<text x="87.6" y="88.6">6</text>
<text x="118.7" y="88.6">13</text>
<text x="118.7" y="86.1">14</text>
<text x="143.4" y="86.1">3</text>
<text x="143.4" y="88.6">4</text>
<text x="162.5" y="86.1">3</text>
<text x="162.5" y="88.6">4</text>
<text x="52" y="95">3</text>
<text x="52" y="92.5">4</text>
<text x="143.4" y="91.2">5</text>
<text x="143.4" y="93.7">6</text>
<text x="162.5" y="91.2">5</text>
<text x="162.5" y="93.7">6</text>
<text x="52" y="100.1">1</text>
<text x="52" y="97.5">2</text>
<text x="97.5" y="97.9" transform="rotate(-90 97.5 97.9)">7</text>
<text x="100.1" y="97.9" transform="rotate(-90 100.1 97.9)">8</text>
<text x="102.6" y="97.9" transform="rotate(-90 102.6 97.9)">9</text>
<text x="105.2" y="98.5" transform="rotate(-90 105.2 98.5)">10</text>
<text x="107.7" y="98.5" transform="rotate(-90 107.7 98.5)">11</text>
<text x="110.2" y="98.5" transform="rotate(-90 110.2 98.5)">12</text>
<text x="143.4" y="96.3">7</text>
<text x="41.4" y="114.4" transform="rotate(-90 41.4 114.4)">2</text>
<text x="46.4" y="119.5" transform="rotate(-90 46.4 119.5)">1</text>
<text x="46.4" y="115.6" transform="rotate(-90 46.4 115.6)">2</text>
<text x="168.7" y="115.6" transform="rotate(-90 168.7 115.6)">3</text>
<text x="171.4" y="117.9">2</text>
<text x="41.4" y="120.7" transform="rotate(-90 41.4 120.7)">1</text>
<text x="168.7" y="122" transform="rotate(-90 168.7 122)">1</text>
<text x="172.5" y="123.9" transform="rotate(-90 172.5 123.9)">3</text>
<text x="177.5" y="120.4">2</text>
<text x="47.6" y="131.8">1</text>
<text x="55.6" y="128.3" transform="rotate(-90 55.6 128.3)">12</text>
<text x="58.8" y="128.3" transform="rotate(-90 58.8 128.3)">11</text>
<text x="64.7" y="131.8">10</text>
<text x="165.7" y="126.7">1</text>
<text x="172.5" y="131.5" transform="rotate(-90 172.5 131.5)">2</text>
<text x="47.6" y="134.4">2</text>
<text x="47.6" y="136.9">3</text>
<text x="65.3" y="136.9">8</text>
<text x="65.3" y="134.4">9</text>
<text x="96.3" y="133.9" transform="rotate(-90 96.3 133.9)">17</text>
<text x="98.8" y="133.9" transform="rotate(-90 98.8 133.9)">16</text>
<text x="101.3" y="133.9" transform="rotate(-90 101.3 133.9)">15</text>
<text x="103.9" y="133.9" transform="rotate(-90 103.9 133.9)">14</text>
<text x="106.4" y="133.9" transform="rotate(-90 106.4 133.9)">13</text>
<text x="109" y="133.9" transform="rotate(-90 109 133.9)">12</text>
<text x="111.5" y="133.9" transform="rotate(-90 111.5 133.9)">11</text>
<text x="114" y="133.9" transform="rotate(-90 114 133.9)">10</text>
<text x="116.6" y="133.3" transform="rotate(-90 116.6 133.3)">9</text>
<text x="119.1" y="133.3" transform="rotate(-90 119.1 133.3)">8</text>
<text x="121.7" y="133.3" transform="rotate(-90 121.7 133.3)">7</text>
<text x="124.2" y="133.3" transform="rotate(-90 124.2 133.3)">6</text>
<text x="126.7" y="133.3" transform="rotate(-90 126.7 133.3)">5</text>
<text x="129.3" y="133.3" transform="rotate(-90 129.3 133.3)">4</text>
<text x="131.8" y="133.3" transform="rotate(-90 131.8 133.3)">3</text>
<text x="134.4" y="133.3" transform="rotate(-90 134.4 133.3)">2</text>
<text x="136.9" y="133.3" transform="rotate(-90 136.9 133.3)">1</text>
<text x="47.6" y="139.4">4</text>
<text x="65.3" y="139.4">7</text>
<text x="55.6" y="145.5" transform="rotate(-90 55.6 145.5)">5</text>
<text x="58.2" y="145.5" transform="rotate(-90 58.2 145.5)">6</text>
</g>
<g font-size="1.5" fill="#006464">
<text x="96" y="72.7" transform="rotate(-90 96 72.7)">EP</text>
<text x="103.6" y="73.8" transform="rotate(-90 103.6 73.8)">PC5</text>
<text x="106.2" y="73.8" transform="rotate(-90 106.2 73.8)">PC4</text>
<text x="108.7" y="73.8" transform="rotate(-90 108.7 73.8)">PC3</text>
<text x="111.3" y="73.8" transform="rotate(-90 111.3 73.8)">PC2</text>
<text x="114.1" y="77">PC1</text>
<text x="90.7" y="79.5">PA3/SCK</text>
<text x="90.7" y="82.1">GND</text>
<text x="101.1" y="78.7" transform="rotate(-90 101.1 78.7)">PA0/UPDI</text>
<text x="109.9" y="82.1">PB0/SCL</text>
<text x="114.1" y="79.5">PC0</text>
<text x="90.7" y="84.6">VCC</text>
<text x="90.7" y="87.1">PA4/SS</text>
<text x="90.7" y="89.7">PA5</text>
<text x="109.7" y="89.7">PB3/RXD</text>
<text x="109.9" y="84.6">PB1/SDA</text>
<text x="110" y="87.1">PB2/TXD</text>
<text x="98.6" y="94.7" transform="rotate(-90 98.6 94.7)">PA6</text>
<text x="101.1" y="94.7" transform="rotate(-90 101.1 94.7)">PA7</text>
<text x="103.6" y="94.7" transform="rotate(-90 103.6 94.7)">PB7</text>
<text x="106.2" y="94.7" transform="rotate(-90 106.2 94.7)">PB6</text>
<text x="108.7" y="94.7" transform="rotate(-90 108.7 94.7)">PB5</text>
<text x="111.3" y="94.7" transform="rotate(-90 111.3 94.7)">PB4</text>
</g>
<g font-size="1.4" fill="#840000">
<text x="92.2" y="42.5" transform="rotate(-90 92.2 42.5)">+5V</text>
<text x="94.8" y="42.2" transform="rotate(-90 94.8 42.2)">TXD</text>
<text x="97.3" y="42.4" transform="rotate(-90 97.3 42.4)">RXD</text>
<text x="136.7" y="43.8" transform="rotate(-90 136.7 43.8)">SW1</text>
<text x="150.7" y="43.8" transform="rotate(-90 150.7 43.8)">SW2</text>
<text x="164.6" y="43.8" transform="rotate(-90 164.6 43.8)">SW3</text>
<text x="178.6" y="43.8" transform="rotate(-90 178.6 43.8)">SW4</text>
<text x="192.6" y="43.8" transform="rotate(-90 192.6 43.8)">SW5</text>
<text x="172.3" y="52.2" transform="rotate(-90 172.3 52.2)">LED</text>
<text x="125.4" y="54.1">Buz</text>
<text x="98.6" y="62.4" transform="rotate(-90 98.6 62.4)">MOSI</text>
<text x="101.1" y="62.4" transform="rotate(-90 101.1 62.4)">UPDI</text>
<text x="103.7" y="62.4" transform="rotate(-90 103.7 62.4)">SW4</text>
<text x="106.2" y="62.4" transform="rotate(-90 106.2 62.4)">SW3</text>
<text x="108.8" y="62.4" transform="rotate(-90 108.8 62.4)">SW2</text>
<text x="111.3" y="62.4" transform="rotate(-90 111.3 62.4)">SW1</text>
<text x="58.3" y="69.4">SCL</text>
<text x="58.3" y="71.9">PA6</text>
<text x="58.3" y="74.5">SDA</text>
<text x="78.8" y="77">MISO</text>
<text x="125.6" y="77">LCD_CS</text>
<text x="79.5" y="79.5">SCK</text>
<text x="125.6" y="82.1">SCL</text>
<text x="125.6" y="79.5">LCD_RS</text>
<text x="79.6" y="87.2">PA4</text>
<text x="79.6" y="89.7">PA5</text>
<text x="125.6" y="87.2">TXD</text>
<text x="125.6" y="89.7">RXD</text>
<text x="125.6" y="84.6">SDA</text>
<text x="135.5" y="89.7">PA6</text>
<text x="135.5" y="84.6">PA4</text>
<text x="135.5" y="87.2">PA5</text>
<text x="155" y="87.2">MISO</text>
<text x="155" y="89.7">MOSI</text>
<text x="155.7" y="84.6">SCK</text>
<text x="58.3" y="93.5">SCL</text>
<text x="135.4" y="92.2">RXD</text>
<text x="135.6" y="94.8">TXD</text>
<text x="155.8" y="94.8">SDA</text>
<text x="155.9" y="92.2">SCL</text>
<text x="58.3" y="96.1">SDA</text>
<text x="135.3" y="97.3">+5V</text>
<text x="98.6" y="105.8" transform="rotate(-90 98.6 105.8)">PA6</text>
<text x="101.1" y="105.7" transform="rotate(-90 101.1 105.7)">LED</text>
<text x="103.7" y="106" transform="rotate(-90 103.7 106)">SW5</text>
<text x="106.2" y="105.9" transform="rotate(-90 106.2 105.9)">PB6</text>
<text x="108.8" y="105.7" transform="rotate(-90 108.8 105.7)">Buz</text>
<text x="111.3" y="108.4" transform="rotate(-90 111.3 108.4)">LCD_BL</text>
<text x="127.8" y="118.1" transform="rotate(-90 127.8 118.1)">MOSI</text>
<text x="130.3" y="118.1" transform="rotate(-90 130.3 118.1)">SCK</text>
<text x="132.9" y="118.1" transform="rotate(-90 132.9 118.1)">LCD_RS</text>
<text x="138" y="118.1" transform="rotate(-90 138 118.1)">LCD_CS</text>
<text x="56.7" y="120.8" transform="rotate(-90 56.7 120.8)">PB6</text>
<text x="145.6" y="127.8">LCD_BL</text>
<text x="34" y="132.9">SCL</text>
<text x="33.9" y="140.5">SDA</text>
</g>
<g font-size="1.4" fill="#006464">
<text x="102.4" y="43" transform="rotate(-90 102.4 43)">UPDI</text>
<text x="131" y="123.7">R2</text>
<text x="141.1" y="123.7">R1</text>
<text x="135.3" y="127.1" transform="rotate(-90 135.3 127.1)">10K</text>
<text x="140.4" y="127.1" transform="rotate(-90 140.4 127.1)">10K</text>
<text x="50" y="132.8">SCL</text>
<text x="50" y="135.4">CS</text>
<text x="50" y="137.9">SA0</text>
<text x="56.6" y="132.3" transform="rotate(-90 56.6 132.3)">INT1</text>
<text x="59.8" y="132.3" transform="rotate(-90 59.8 132.3)">INT2</text>
<text x="60.9" y="137.9">GND</text>
<text x="61.3" y="135.4">Vdd</text>
<text x="50" y="140.4">SDA</text>
<text x="56.6" y="143" transform="rotate(-90 56.6 143)">RES</text>
<text x="59.2" y="143" transform="rotate(-90 59.2 143)">GND</text>
<text x="60.9" y="140.4">GND</text>
</g>
<text font-size="1.3" fill="#006464" x="59.5" y="132.8">Vdd_IO</text>
<g font-size="1.1" fill="#006464">
<text x="90.7" y="76.8">PA2/MISO</text>
<text x="98.4" y="76.6" transform="rotate(-90 98.4 76.6)">PA1/MOSI</text>
<text x="119.9" y="121.1">C1</text>
<text x="119.9" y="123.6">1u</text>
<text x="97.1" y="127.5">C9</text>
<text x="97.1" y="130">1u</text>
<text x="99.6" y="127.5">C8</text>
<text x="99.6" y="130">1u</text>
<text x="102.2" y="127.5">C7</text>
<text x="102.2" y="130">1u</text>
<text x="104.7" y="127.5">C6</text>
<text x="104.7" y="130">1u</text>
<text x="107.2" y="127.5">C5</text>
<text x="107.2" y="130">1u</text>
<text x="112.3" y="127.5">C4</text>
<text x="112.3" y="130">1u</text>
<text x="114.9" y="127.5">C3</text>
<text x="114.9" y="130">1u</text>
<text x="119.9" y="127.5">C2</text>
<text x="119.9" y="130">1u</text>
</g>
</svg>
